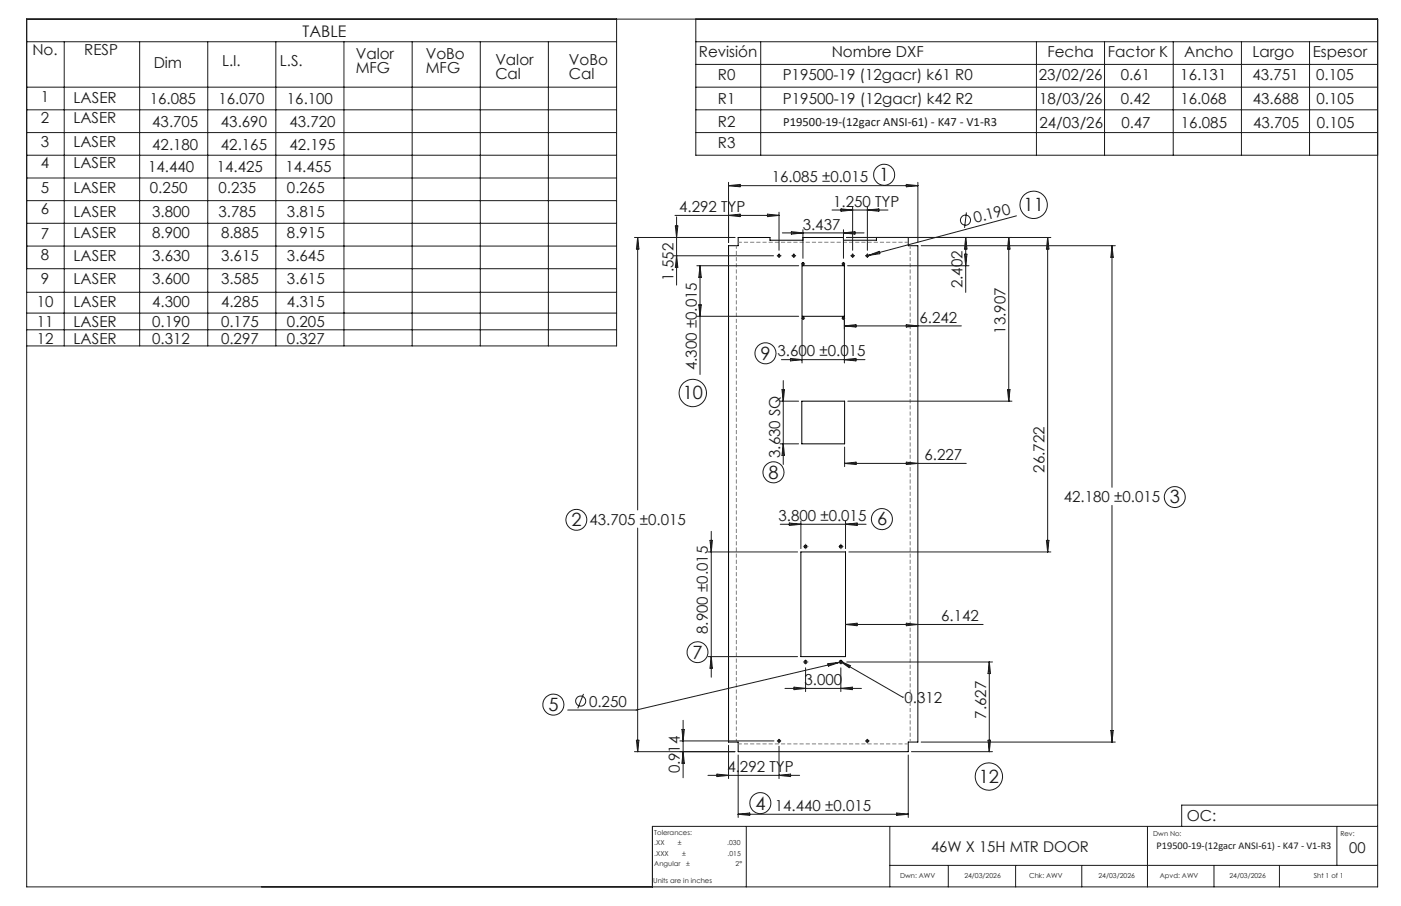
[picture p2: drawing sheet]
<svg xmlns="http://www.w3.org/2000/svg" width="432mm" height="279mm" viewBox="0 0 432 279" stroke-linecap="round" stroke-linejoin="round" font-family="sans-serif">
<g fill="none" stroke="#000" stroke-width=".31">
<path d="M224.5 75.8h3v-2.6h9.8v.9h10.2v-.9h12.5v.9h10.1v-.9h9.8v2.6h3v153h-3v3h-52.4v-3h-3zM247.2 82h13v15.5h-13zM247.1 123.7h13.2v13.2h-13.2zM246.8 170.2h13.8v32.3h-13.8z"/>
<circle cx="240.1" cy="78.9" r=".35"/>
<circle cx="244.7" cy="78.9" r=".35"/>
<circle cx="262.8" cy="78.9" r=".35"/>
<circle cx="267.3" cy="78.9" r=".35"/>
<circle cx="247.5" cy="81.4" r=".37"/>
<circle cx="247.5" cy="98.1" r=".37"/>
<circle cx="259.9" cy="81.4" r=".37"/>
<circle cx="259.9" cy="98.1" r=".37"/>
<circle cx="248.3" cy="168.5" r=".45"/>
<circle cx="259.2" cy="168.5" r=".45"/>
<circle cx="248.3" cy="204.1" r=".45"/>
<circle cx="259.2" cy="204.1" r=".45"/>
<circle cx="240.1" cy="228.5" r=".37"/>
<circle cx="267.3" cy="228.5" r=".37"/>
</g>
<g fill="none" stroke="#191924" stroke-width=".31">
<path d="M8.2 5.9h416.4v267.6h-416.4zM8.2 12.9h181.8M19.8 12.9v93.8M43 12.9v93.8M64 12.9v93.8M85 12.9v93.8M106 12.9v93.8M127 12.9v93.8M148 12.9v93.8M169 12.9v93.8M190 5.9v100.8h-181.8M214.5 12.9h210.1"/>
<path d="M214.5 5.9v42h210.1M214.5 19.9h210.1M234.5 12.9v35M319.4 12.9v35M340.4 12.9v35M361.6 12.9v35M382.6 12.9v35M403.6 12.9v35M8.2 26.9h181.8M8.2 33.9h181.8M214.5 26.9h210.1M214.5 33.9h210.1"/>
<path d="M8.2 40.9h181.8M8.2 47.9h181.8M8.2 54.9h181.8M214.5 40.9h210.1M224.5 56.2v18.6M224.5 57.3h58.4M224.5 57.3l3.6-.4v.7zM279.3 56.9l3.6 .4-3.6 .3zM282.9 56.2v18.6M8.2 61.9h181.8M8.2 68.9h181.8M8.2 75.9h181.8"/>
<path d="M195.5 73.2h31M196.5 73.2v84.1M196.5 73.2l.4 3.6h-.8zM207.5 78.9h30.9M208 66.4h32.1M208.1 69.7h.8l-.4 3.5zM208.5 66.9v21M208.5 78.9l.4 3.5h-.8zM224.5 66.4l3.6-.4v.8zM236.5 66l3.6 .4-3.6 .4zM239.7 78.9h.8M240.1 65.4v11.8"/>
<path d="M240.1 78.5v.7M241.1 71.8h25.2M243.9 71.4l3.6 .4-3.6 .4zM244.3 78.9h.7M244.7 78.5v.7M247.5 70.8v8.9M256.4 64.8h17.3M259.2 64.4l3.6 .4-3.6 .4zM260 70.8v8.9M260 71.8l3.5-.4v.8zM260.9 73.2h63M262.4 78.9h.7"/>
<path d="M262.8 63.8v13.4M262.8 78.5v.7M267 78.9h.7M267.3 63.8v13.4M267.3 78.5v.7M267.3 64.8l3.6-.4v.8zM267.7 78.8l-.7 .2M267.7 78.8l3.3-1.3 .2 .7zM283.9 75.8h59.8M297.3 78.4h.7l-.4 3.6zM297.6 73.2l.4 3.6h-.7zM297.6 73.2v17"/>
<path d="M297.9 65.5l-.6 4.8M310.9 73.2l.4 3.6h-.8zM310.9 73.2v50.5M313.3 66.6l-45.6 12.2M322.9 73.2l.4 3.6h-.8zM322.9 73.2v97M342.7 75.8v74.5M342.7 75.8l.4 3.5h-.7zM8.2 90.1h181.8M8.2 82.9h181.8M8.2 96.6h181.8M214.8 82h31.4"/>
<path d="M214.8 97.5h31.4M215.4 94h.7l-.3 3.5zM215.8 82v33.5M215.8 82l.3 3.5h-.7zM247.1 98.1h.7M247.1 81.4h.7M247.2 98.6v13.3M247.5 81v.7M247.5 97.8v.7M259.6 98.1h.7M259.6 81.4h.7M260 81v.7"/>
<path d="M260 97.8v.7M260.2 98.6v13.3M261.2 82h37.5M8.2 101.7h181.8M240.8 110.9h25.8M241.4 117.4v25.8M243.6 110.5l3.6 .4-3.6 .4zM260.2 100.5l3.6-.4v.8zM260.2 110.9l3.6-.4v.8zM260.2 100.5h36.1M279.3 100.1l3.6 .4-3.6 .4zM240.4 123.7h5.7"/>
<path d="M240.4 136.9h5.7M241 120.2h.8l-.4 3.5zM241.4 136.9l.4 3.5h-.8zM260.3 137.9v6M261.3 123.7h50.6M310.5 120.2h.8l-.4 3.5zM260.3 142.9h37.5M260.3 142.9l3.5-.4v.8zM279.3 142.5l3.6 .4-3.6 .4zM342.7 155.9v72.9M196.5 162.8v69M218.2 170.2h27.6"/>
<path d="M218.8 166.7h.8l-.4 3.5zM219.2 163.9v44.9M240.5 161.7h26.4M243.3 161.3l3.5 .4-3.5 .4zM246.8 160.7v8.5M247.9 168.6h.7M248.3 168.2v.7M258.8 168.6h.7M259.2 168.2v.7M260.6 160.7v8.5M260.6 161.7l3.6-.4v.8zM261.6 170.2h62.3"/>
<path d="M322.5 166.7h.8l-.4 3.5zM260.6 192.6l3.6-.4v.8zM260.6 192.6h42.4M279.3 192.2l3.6 .4-3.6 .4zM179.8 214l-1.7 4.4M218.2 202.5h27.6M219.2 202.5l.4 3.6h-.8zM241.9 212.3h23.6M244.7 211.9l3.6 .4-3.6 .4zM247.9 204.2h.7M248.3 203.8v.7M248.3 206v7.3"/>
<path d="M255.2 204.7l3.5-.4-3.4 1.1zM258.7 204.3l-62.6 14.7h-21.1M258.8 204.2h.7M258.8 203.8l3.3 1.5-.4 .6zM258.8 203.8l19.4 11.2M259.2 203.8v.7M259.2 206v7.3M259.2 212.3l3.5-.4v.8zM259.6 204l-.9 .3M261 204.2h44.9M278.2 215h.1M304.9 204.2v27.6"/>
<path d="M304.9 204.2l.4 3.5h-.8zM195.5 231.8h31M196.1 228.3h.8l-.4 3.5zM209.5 228.5h29M210.2 225h.7l-.4 3.5zM210.5 222.1v17.8M210.5 231.8l.4 3.6h-.7zM218.2 239.1h28.3M221 238.7l3.5 .4-3.5 .4zM224.5 229.8v10.3M227.5 232.8v19.3M239.5 228.5h1.2"/>
<path d="M240.1 228v1.1M240.1 230.1v10M240.1 239.1l3.6-.4v.8zM266.8 228.5h1.1M267.3 228v1.1M279.9 232.8v19.3M280.9 231.8h25M283.9 228.8h59.8M304.5 228.3h.8l-.4 3.5zM342.4 225.3h.7l-.4 3.5zM227.5 251.1h52.4M227.5 251.1l3.6-.4v.8z"/>
<path d="M230 254.8v18.7M274.2 254.8v18.7M276.4 250.7l3.5 .4-3.5 .4zM353.7 254.8v18.7M412 254.8v12.1M424.6 254.8h-223.5v18.7M424.6 248.3h-60.4v6.5M274.2 266.9h150.4M292.3 266.9v6.6M313 266.9v6.6M333.4 266.9v6.6M374.2 266.9v6.6"/>
<path d="M394.3 266.9v6.6"/>
<circle cx="272.5" cy="53.9" r="3.2"/>
<circle cx="297.6" cy="67.9" r="1.56"/>
<circle cx="318.6" cy="63.2" r="4.2"/>
<circle cx="235.9" cy="109" r="3.2"/>
<circle cx="213.5" cy="121.2" r="4.2"/>
<circle cx="238.4" cy="145.7" r="3.2"/>
<circle cx="362.1" cy="153.3" r="3.2"/>
<circle cx="177.7" cy="160.3" r="3.2"/>
<circle cx="271.8" cy="160.1" r="3.2"/>
<circle cx="170.6" cy="217.3" r="3.2"/>
<circle cx="179" cy="216.2" r="1.55"/>
<circle cx="215" cy="201.1" r="3.2"/>
<circle cx="304.8" cy="239.5" r="4.2"/>
<circle cx="234.4" cy="247.7" r="3.2"/>
</g>
<g fill="none" stroke="#191924" stroke-width=".31" stroke-dasharray="15.2 1.3 1.3 1.3" stroke-linecap="butt">
<path d="M239.8 78.9h-.4M240.1 79.2v.4M240.1 78.5v-.3M240.5 78.9h.3M244.3 78.9h-.3M244.7 79.2v.4M244.7 78.5v-.3M245 78.9h.4M262.4 78.9h-.3M262.8 79.2v.4M262.8 78.5v-.3M263.2 78.9h.3"/>
<path d="M267 78.9h-.4M267.3 79.2v.4M267.3 78.5v-.3M267.7 78.9h.3M259.3 98.1h-.1M259.3 81.4h-.1M247.6 168.5h-.1M248.3 169.2v.1M248.3 167.8v-.1M249 168.5h.1M258.5 168.5h-.1M259.2 169.2v.1"/>
<path d="M259.2 167.8v-.1M259.9 168.5h.1M247.6 204.1h-.1M248.3 204.8v.1M248.3 203.4v-.1M249 204.1h.1M258.5 204.1h-.1M259.2 204.8v.1M259.2 203.4v-.1M259.9 204.1h.1"/>
</g>
<path d="M227 75.8v153M280.5 228.8v-153" fill="none" stroke="#808080" stroke-width=".31" stroke-dasharray="1.3 .6" stroke-dashoffset=".3" stroke-linecap="butt"/>
<path d="M279.9 74.7h-52.4M227.5 229.4h52.4" fill="none" stroke="#808080" stroke-width=".31" stroke-dasharray="1.3 .6" stroke-dashoffset=".2" stroke-linecap="butt"/>
<path d="M258.8 203.8l3.3 1.5-.4 .6z" fill="#191924"/>
<g font-size="5.6" fill="#191924">
<text x="271" y="55.9">1</text>
<text x="315.5" y="65.1">11</text>
<text x="234.4" y="110.9">9</text>
<text x="210.4" y="123.2">10</text>
<text x="236.9" y="147.6">8</text>
<text x="360.6" y="155.2">3</text>
<text x="176.1" y="162.3">2</text>
<text x="270.3" y="162.1">6</text>
<text x="213.5" y="203.1">7</text>
<text x="169.1" y="219.3">5</text>
<text x="301.7" y="241.5">12</text>
<text x="232.8" y="249.7">4</text>
</g>
<text font-size="4.9" fill="#191924" x="93.3" y="11.4">TABLE</text>
<g font-size="4.7" fill="#191924">
<text x="10" y="17">No.</text>
<text x="26" y="17">RESP</text>
<text x="215.4" y="17.6">Revisión</text>
<text x="256.3" y="17.6">Nombre DXF</text>
<text x="322.8" y="17.5">Fecha</text>
<text x="341.5" y="17.5">Factor K</text>
<text x="365" y="17.5">Ancho</text>
<text x="386" y="17.5">Largo</text>
<text x="404.6" y="17.5">Espesor</text>
<text x="47.4" y="20.9">Dim</text>
<text x="68.4" y="20.4">L.I.</text>
<text x="86.3" y="20.4">L.S.</text>
<text x="109.6" y="18.1">Valor</text>
<text x="109.6" y="22.6">MFG</text>
<text x="131.2" y="18.1">VoBo</text>
<text x="131.2" y="22.6">MFG</text>
<text x="152.7" y="20">Valor</text>
<text x="175.3" y="20">VoBo</text>
<text x="152.7" y="24.5">Cal</text>
<text x="175.3" y="24.5">Cal</text>
<text x="221.3" y="24.6">R0</text>
<text x="241.2" y="24.6">P19500-19 (12gacr) k61 R0</text>
<text x="320.2" y="24.7">23/02/26</text>
<text x="345.4" y="24.7">0.61</text>
<text x="363.8" y="24.7">16.131</text>
<text x="386" y="24.7">43.751</text>
<text x="405.7" y="24.7">0.105</text>
<text x="12.6" y="31.3">1</text>
<text x="22.7" y="31.8">LASER</text>
<text x="46.1" y="32">16.085</text>
<text x="67.3" y="32">16.070</text>
<text x="88.4" y="32">16.100</text>
<text x="221.3" y="32.1">R1</text>
<text x="241.3" y="32">P19500-19 (12gacr) k42 R2</text>
<text x="320.3" y="32.2">18/03/26</text>
<text x="345.5" y="32.2">0.42</text>
<text x="363.8" y="32.2">16.068</text>
<text x="386.1" y="32.2">43.688</text>
<text x="405.7" y="32.2">0.105</text>
<text x="12.6" y="38">2</text>
<text x="22.6" y="38">LASER</text>
<text x="46.9" y="39.2">43.705</text>
<text x="68.1" y="39.2">43.690</text>
<text x="89.2" y="39.2">43.720</text>
<text x="221.3" y="39.1">R2</text>
<text x="320.4" y="39.5">24/03/26</text>
<text x="345.6" y="39.5">0.47</text>
<text x="364" y="39.5">16.085</text>
<text x="386.2" y="39.5">43.705</text>
<text x="405.9" y="39.5">0.105</text>
<text x="12.6" y="45.4">3</text>
<text x="22.6" y="45.4">LASER</text>
<text x="46.9" y="46.1">42.180</text>
<text x="68.1" y="46.1">42.165</text>
<text x="89.2" y="46.1">42.195</text>
<text x="221.3" y="45.8">R3</text>
<text x="12.6" y="51.9">4</text>
<text x="22.6" y="51.9">LASER</text>
<text x="45.7" y="53.2">14.440</text>
<text x="66.8" y="53.2">14.425</text>
<text x="88" y="53.2">14.455</text>
<text x="12.6" y="59.5">5</text>
<text x="22.6" y="59.5">LASER</text>
<text x="46.2" y="59.6">0.250</text>
<text x="67.3" y="59.6">0.235</text>
<text x="88.5" y="59.6">0.265</text>
<text x="237.9" y="56.2">16.085 ±0.015</text>
<text x="209.3" y="65.4">4.292 TYP</text>
<text x="256.8" y="63.8">1.250 TYP</text>
<text x="12.6" y="66.1">6</text>
<text x="22.7" y="66.9">LASER</text>
<text x="46.9" y="66.9">3.800</text>
<text x="67.3" y="66.9">3.785</text>
<text x="88.5" y="66.9">3.815</text>
<text x="247.4" y="70.8">3.437</text>
<text x="300.5" y="68.9" transform="rotate(-15 300.5 68.9)">0.190</text>
<text x="12.6" y="73.6">7</text>
<text x="22.7" y="73.5">LASER</text>
<text x="46.9" y="73.5">8.900</text>
<text x="68.1" y="73.5">8.885</text>
<text x="88.5" y="73.5">8.915</text>
<text x="12.6" y="80.3">8</text>
<text x="22.7" y="80.6">LASER</text>
<text x="46.9" y="80.6">3.630</text>
<text x="68.1" y="80.6">3.615</text>
<text x="88.5" y="80.6">3.645</text>
<text x="12.6" y="87.7">9</text>
<text x="22.7" y="87.7">LASER</text>
<text x="46.9" y="87.7">3.600</text>
<text x="68.1" y="87.7">3.585</text>
<text x="88.5" y="87.7">3.615</text>
<text x="207.5" y="86.6" transform="rotate(-90 207.5 86.6)">1.552</text>
<text x="296.7" y="88.9" transform="rotate(-90 296.7 88.9)">2.402</text>
<text x="11.3" y="94.5">10</text>
<text x="22.7" y="94.5">LASER</text>
<text x="46.9" y="94.5">4.300</text>
<text x="68.1" y="94.5">4.285</text>
<text x="88.5" y="94.5">4.315</text>
<text x="11.3" y="100.7">11</text>
<text x="22.7" y="100.7">LASER</text>
<text x="46.9" y="100.7">0.190</text>
<text x="68.1" y="100.7">0.175</text>
<text x="88.5" y="100.7">0.205</text>
<text x="283.4" y="99.5">6.242</text>
<text x="11.3" y="106">12</text>
<text x="22.7" y="106">LASER</text>
<text x="46.9" y="106">0.312</text>
<text x="68.1" y="106">0.297</text>
<text x="88.5" y="106">0.327</text>
<text x="309.9" y="102.9" transform="rotate(-90 309.9 102.9)">13.907</text>
<text x="239.7" y="109.9">3.600 ±0.015</text>
<text x="214.8" y="114.2" transform="rotate(-90 214.8 114.2)">4.300 ±0.015</text>
<text x="240.4" y="141.2" transform="rotate(-90 240.4 141.2)">3.630 SQ</text>
<text x="284.9" y="141.9">6.227</text>
<text x="321.9" y="145.7" transform="rotate(-90 321.9 145.7)">26.722</text>
<text x="327.9" y="154.8">42.180 ±0.015</text>
<text x="181.7" y="161.8">43.705 ±0.015</text>
<text x="239.9" y="160.6">3.800 ±0.015</text>
<text x="290.1" y="191.5">6.142</text>
<text x="218.2" y="195.5" transform="rotate(-90 218.2 195.5)">8.900 ±0.015</text>
<text x="247.9" y="211.3">3.000</text>
<text x="181.6" y="217.9">0.250</text>
<text x="278.8" y="216.7">0.312</text>
<text x="303.9" y="221.6" transform="rotate(-90 303.9 221.6)">7.627</text>
<text x="209.6" y="238.5" transform="rotate(-90 209.6 238.5)">0.914</text>
<text x="224.2" y="238.1">4.292 TYP</text>
<text x="238.8" y="250.1">14.440 ±0.015</text>
<text x="365.8" y="253.1">OC:</text>
</g>
<g font-size="4.6" fill="#191924">
<text x="286.9" y="262.7">46W X 15H MTR DOOR</text>
<text x="415.9" y="263">00</text>
</g>
<text font-size="3.9" fill="#191924" x="241.4" y="38.7">P19500-19-(12gacr ANSI-61) - K47 - V1-R3</text>
<text font-size="3.2" fill="#191924" x="356.5" y="261.8">P19500-19-(12gacr ANSI-61) - K47 - V1-R3</text>
<g font-size="2.1" fill="#191924">
<text x="201.7" y="257.6">Tolerances:</text>
<text x="355.4" y="257.8">Dwn No:</text>
<text x="413.1" y="257.8">Rev:</text>
<text x="201.7" y="260.7">.XX</text>
<text x="201.7" y="263.9">.XXX</text>
<text x="208.9" y="260.7">±</text>
<text x="210.2" y="263.9">±</text>
<text x="224.1" y="260.7">.030</text>
<text x="224.3" y="263.9">.015</text>
<text x="201.7" y="267">Angular</text>
<text x="211.5" y="267">±</text>
<text x="226.7" y="267">2°</text>
<text x="201.3" y="272.3">Units are in inches</text>
<text x="277.4" y="270.7">Dwn: AWV</text>
<text x="297.2" y="270.7">24/03/2026</text>
<text x="317.2" y="270.7">Chk: AWV</text>
<text x="338.6" y="270.7">24/03/2026</text>
<text x="357.5" y="270.7">Apvd: AWV</text>
<text x="378.9" y="270.7">24/03/2026</text>
<text x="404.9" y="270.7">Sht 1 of 1</text>
</g>
</svg>
